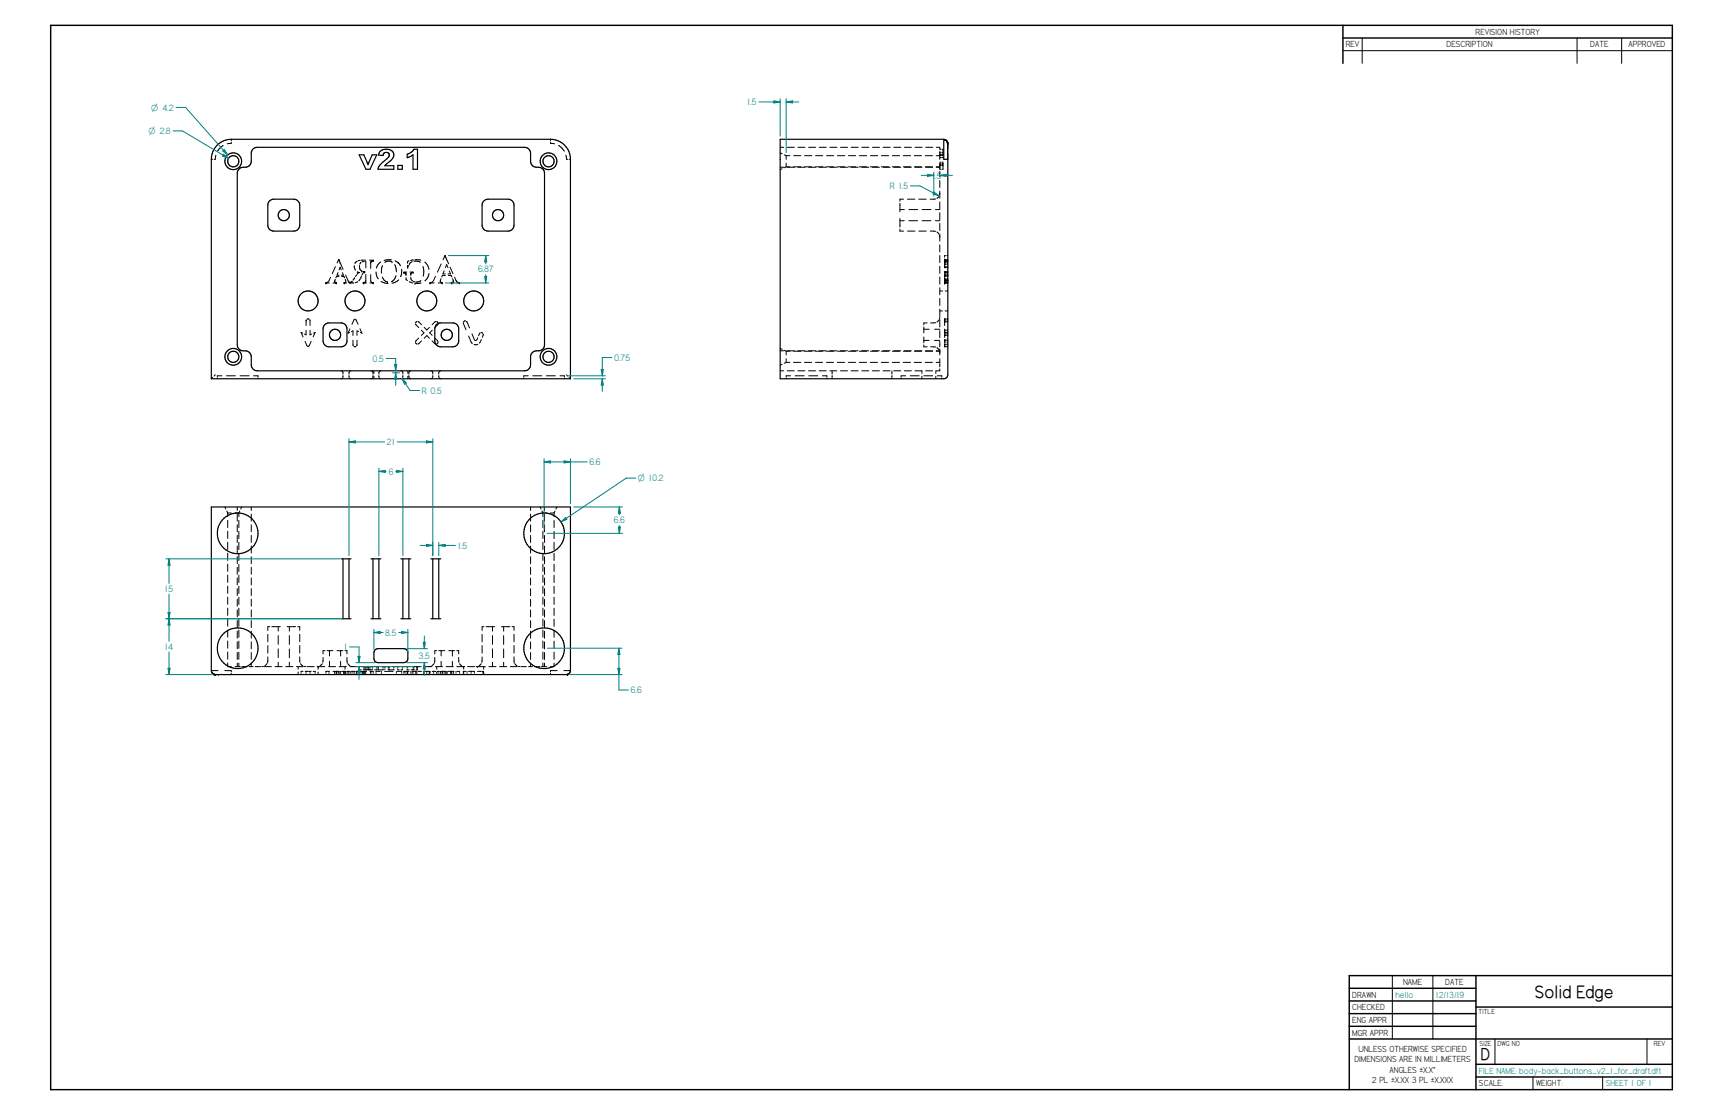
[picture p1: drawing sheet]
<svg xmlns="http://www.w3.org/2000/svg" width="864mm" height="559mm" viewBox="0 0 864 559" stroke-linecap="round" stroke-linejoin="round" font-family="sans-serif">
<g fill="none" stroke="#000" stroke-width=".72">
<path d="M25 13h813v533h-813zM673 13v19M673 19h165M676 495h64M740 489v57M838 489h-162v57M676 502h64M676 508h64M676 514h64M740 505h98M676 521h162M740 533h98"/>
<path d="M740 540h98"/>
</g>
<g fill="none" stroke="#000" stroke-width=".5">
<path d="M683 19v13M790 19v13M813 19v13M673 25h165M106 80h1M108 78v2h-1M112 73l-3 3M116 71v1h-2M116 70h.1M276 71v1h2M276 70h.1M280 73l3 3"/>
<path d="M284 78v2h1M285 80h1M391 74h2M391 77h1M393 78h1M394 78v2M394 78h2M395 74h3M398 78h3M400 74h3M403 78h4M405 74h4"/>
<path d="M409 78h3M411 74h3M414 78h4M416 74h3M420 78h3M421 74h4M425 78h4M427 74h3M431 78h3M432 74h3M436 78h4M437 74h4"/>
<path d="M442 78h3M443 74h3M447 78h4M448 74h3M453 78h3M453 74h4M458 78h4M459 74h3M464 78h3M464 74h3M469 74h2v1h1M471 76v1"/>
<path d="M471 77h1M471 79h1M471 78h1M471 76h1M472 78h-1v2M472 78h-3M472 75h1v3M472 77h1M472 79h1M472 78h1M472 76h1M473 70h.1"/>
<path d="M474 70l1 1M475 71h.1M475 72h.1M475 72v3M475 77v3M391 84h2M392 85h-1M394 82v2M394 84h2M394 84h-1M395 84h3M398 84h3"/>
<path d="M400 84h3M403 84h4M405 84h4M409 84h3M411 84h3M414 84h4M416 84h3M420 84h3M421 84h4M425 84h4M427 84h3M431 84h3"/>
<path d="M432 84h3M436 84h4M437 84h4M442 84h3M443 84h3M447 84h4M448 84h3M453 84h3M453 100h-2v1M453 84h4M455 100h4M458 84h4"/>
<path d="M459 84h3M461 100h3M464 84h3M469 100h-3M469 100h.1M469 84h2M471 98l-1 1M471 84h.1M471 86v3M471 90v4M471 96v3M471 83h1"/>
<path d="M471 81h1M471 97h.1M472 82h-1v3h1M472 83h1M472 81h1M472 82h1M473 82v3h-1M451 115v1h2M451 102v4M451 109v5M451 105h2M451 111h2"/>
<path d="M455 116h4M456 111h4M456 105h4M461 116h3M462 111h5M462 105h5M466 116h3M469 116h.1M469 111h2M469 105h2M470 116l1 1M471 118h.1"/>
<path d="M471 118v1M471 101v4M471 107v3M471 112v3M471 117v4M166 139l-1 2M168 140v1M168 134l-1 3M169 137v1h1M170 130h.1M170 130l-1 2M170 139h-1h-1"/>
<path d="M170 135v-1l1 1M170 131h.1M171 132l1 3M171 139h1h1M172 137v1h-1M173 140v1M173 138l2 3M178 133v2M178 139h.1M178 139l-1 1M179 138l-1 1M179 136h.1"/>
<path d="M179 136l1 1M179 131l-1 1M180 137h-1M180 133v1M180 134v1M180 135h.1M180 130v1M181 140l-1 1M181 135v1M181 139h.1M181 130h2M181 131l-1 1"/>
<path d="M181 138v1M181 136h.1M182 131h.1M182 136h.1M182 137l-1 1M182 136v1M183 136h.1M183 131v3M183 137v4M185 130h2M186 131v4M186 138v3"/>
<path d="M186 131h.1M187 131h.1M187 130h.1M187 130v1M188 136l2 4M191 131l-2 3M192 139v1l2 1M192 133l-1 4M196 130l-4 1M196 131h-2h-1M196 131h.1M198 133l1 3"/>
<path d="M198 131l3 2M198 138l-1 2-1 1M199 132h1M201 135v4M202 137h.1M202 136h.1M202 137h1M202 136h2M203 137h.1M203 137v1M203 139l1 2M204 133v1"/>
<path d="M204 134h.1M205 133l-1 1M205 133h.1M205 131h-1v1M205 132h.1M205 136h2M206 137h.1M206 137v1M206 139v1M206 140h.1M207 131l-2 1M207 137h.1"/>
<path d="M207 136h.1M207 136v1M207 130l-1 1M207 131h4M208 130h3M212 134v4M213 131l1 2 1 2M215 137l-1 2-1 2M218 138l-1 3M221 140v1M221 132l-2 4M223 136l-1 1h1"/>
<path d="M223 128h.1M223 128l-1 2M223 138h-1l-1 1M223 134l1-1 1 1M223 129h.1M223 129l1 1M224 130h.1M224 130l1 2M225 138h1v1M225 136l1 1h-1M226 134l1 3M227 140v1"/>
<path d="M228 139l1 2M471 123v3M471 128v4M471 133v4M471 139v3M473 138h1M473 131h1M473 137h1M473 136h1M473 130h1M473 139h1M473 133h1"/>
<path d="M473 134h1M473 130v4h1M473 140h1M473 132h1M474 137h-1v4h1M474 128h-1v1M475 137h.1M475 138h.1M475 131h.1M475 136h.1M475 130h.1M475 139h.1"/>
<path d="M475 133h.1M475 134h.1M475 128h.1M475 140h.1M475 132h.1M154 160h1M163 142h.1M163 142h2M163 142h1M164 142h.1M165 141l-1 1M167 142h2"/>
<path d="M168 141h.1M168 142h.1M169 142h.1M173 142h.1M173 142h1M173 141v1M173 141h.1M175 141h.1M175 142h2M175 142h.1M176 142h.1M176 142h-1"/>
<path d="M176 141h.1M177 142h.1M178 160h.1M179 141l-1 1M180 141h.1M182 142h.1M182 142h2M183 141h.1M183 141v1M185 142h2M186 141h.1M186 141v1"/>
<path d="M186 142h.1M187 142h.1M191 141l4 1M194 141h.1M200 140l-4 2M205 141l2 1M206 141h1M207 141h1M208 142h.1M211 141h-3M211 142h-3M216 142h.1"/>
<path d="M216 142h2M217 141h-1M220 142h2M221 141h.1M221 142h.1M222 142h.1M226 142h.1M226 142h2M227 142h.1M227 142h-1M227 141h.1M229 141h.1"/>
<path d="M229 142h1M230 142h.1M471 160h.1M471 144v4M471 150v3M471 155v3M471 159v1M471 156h1M471 146h1M473 142h.1M473 160h.1M473 142h1"/>
<path d="M473 141h1M473 160h1M474 156h1M474 146h1M474 141l-1 1M475 142h.1M475 141h.1M475 160h.1M152 167h-1l1 2M153 171l1 2M153 166v2v-1M154 160h.1"/>
<path d="M154 160l-1 3M154 174h1M155 160v3M155 165v3l1-1M156 171l-1 2M157 167h1l-1 2M175 165l-1 2h1M176 166h1v2M177 171v2M177 174h1M178 160l-2 3M178 160l1 3"/>
<path d="M179 173h.1M179 170v3M180 166h-1v2M180 165l1 2M208 162l2 2M208 172h1M208 162h.1M208 172h.1M209 161l-1 1M210 161h.1M210 172h.1M210 161l1 2"/>
<path d="M210 169l-2 2M211 166l2 1-2 1M211 171l-1 1M213 164l1 1 1-1M213 170l1-2 1 2M217 171l1 1M217 165l-2 2 2 1M218 169l2 2M218 161l-1 2M219 161l1 1M219 172h.1M220 162l-2 2"/>
<path d="M220 172h-1M232 162l2 3M232 162h.1M232 161h.1M233 161h-1M233 161h.1M234 161l1 3M235 168l2 4M237 167l1 3M238 171h.1M238 171h1M239 171h.1"/>
<path d="M239 169v1M239 173h-1M241 167l-1 1M241 167h1M241 170l-1 2M242 168h.1M242 168v1M391 176h2M391 175h1M393 176h1M394 176v2M394 180v2"/>
<path d="M394 176h2M395 176h3M398 176h3M400 176h3M403 176h4M405 176h4M409 176h3M411 176h3M414 176h4M416 176h3M420 176h3M421 176h4"/>
<path d="M425 176h4M427 176h3M431 176h3M432 176h3M436 176h4M437 176h4M442 176h3M443 176h3M447 176h4M448 176h3M453 176h3M453 176h4"/>
<path d="M458 176h4M459 176h3M463 171h3M463 173v1h2M463 164v3M463 169v3M463 165h3M464 176h3M465 162h-2v1M466 174h3M468 171h3M468 165h3"/>
<path d="M469 162h-3M469 174h.1M469 162h.1M469 176h2M470 174l1 1M471 160l-1 1M471 176v1M471 176h.1M471 160v4M471 166v3M471 171v3M471 175v3"/>
<path d="M471 180v2M473 173h.1M473 172h1M473 161h1M473 171h1M473 161h.1M473 165v2h1M473 168v1M473 170v2M473 172v1M473 173l1 1M473 167h1"/>
<path d="M473 168h1M473 166h1M473 165h1M473 170h1M473 174h1M473 173h1M474 161h-1v2M475 172h.1M475 171h.1M475 174h.1M475 173h.1M475 161h.1"/>
<path d="M475 167h.1M475 168h.1M475 166h.1M475 165h.1M475 170h.1M107 189l-1 1M108 188h-1M109 189v1M111 188h-2v1M113 188h5M120 188h5M127 188h2v1"/>
<path d="M129 189v1M171 186h.1M171 190h.1M171 186h1M172 189l-1 1M172 187h.1M172 188v1M175 188v1M175 187h.1M175 189v1M175 186h.1M176 190h.1"/>
<path d="M176 186h.1M186 186h.1M186 190h.1M186 186h1M187 189l-1 1M187 187h.1M187 188v1M187 186v1M187 189v1M190 188v1M190 187h.1M190 189v1"/>
<path d="M190 186h.1M191 190h.1M191 186h.1M201 186h.1M201 190h.1M201 186h1M202 189l-1 1M202 187h.1M202 188v1M204 186v1M204 189v1M205 188v1"/>
<path d="M205 187h.1M205 189v1M205 186h.1M206 190h.1M206 186h.1M216 186h.1M216 190h.1M216 186h1M217 189l-1 1M217 187h.1M217 188v1M220 188v1"/>
<path d="M220 187h.1M220 189v1M220 186h.1M221 190h.1M221 186h.1M263 189v1M265 188h-2v1M267 188h5M274 188h4M281 188h2v1M283 189v1M284 188l1 1"/>
<path d="M285 189l1 1M391 186h2M392 183h-1M394 189v1M394 182h2M394 182h-1M395 186h3M396 188h-2v1M398 182h3M399 188h4M400 186h3M403 182h4"/>
<path d="M405 186h4M405 188h5M409 182h3M411 186h3M412 188h2v1M414 182h4M414 189v1M416 186h3M417 186h.1M417 187h.1M417 188v1M417 189v1"/>
<path d="M420 182h3M421 186h4M425 182h4M427 186h3M431 182h3M432 186h3M436 182h4M437 186h4M442 182h3M443 186h3M447 186h.1M447 187h.1"/>
<path d="M447 188v1M447 189v1M447 182h4M448 186h3M452 189v1M453 182h3M453 186h4M454 188h-2v1M456 188h5M458 182h4M459 186h3M462 186v1"/>
<path d="M462 189v1M463 188h5M464 182h3M464 186h3M469 186v1M469 189v1M469 182h2M470 188h2v1M471 182v2M471 185v1h-2M472 189v1M113 254v1"/>
<path d="M114 256v1M114 257h2M114 257v2M118 257h2M119 254v2M119 258v3M120 257v2M120 256v1M121 254v1M126 254v2M126 258v3M266 254v2"/>
<path d="M266 258v3M271 254v1M272 256v1M272 257h2M272 257v2M273 254v2M273 258v3M276 257h2M278 257v2M278 256v1M279 254v1M114 261v3"/>
<path d="M114 266v4M114 272v3M114 277v4M119 263v3M119 268v4M119 274v3M119 279v3M120 261v3M120 266v4M120 272v3M120 277v4M126 263v3"/>
<path d="M126 268v4M126 274v3M126 279v3M266 263v4M266 268v4M266 274v3M266 279v4M272 261v3M272 266v4M272 272v3M272 277v4M273 263v4"/>
<path d="M273 268v4M273 274v3M273 279v4M278 261v3M278 266v4M278 272v3M278 277v4M114 283v3M114 288v4M114 294v3M114 299v4M119 284v4"/>
<path d="M119 290v3M119 295v3M120 283v3M120 288v4M120 294v3M120 299v4M126 284v4M126 290v3M126 295v3M266 284v4M266 290v3M266 295v4"/>
<path d="M272 283v3M272 288v4M272 294v3M272 299v4M273 284v4M273 290v3M273 295v4M278 283v3M278 288v4M278 294v3M278 299v4M114 305v3"/>
<path d="M114 310v4M114 316v3M119 300v4M119 306v3M119 311v3M119 316v4M120 305v3M120 310v4M120 316v3M126 300v4M126 306v3M126 311v3"/>
<path d="M126 316v4M134 318v4M135 314h-1v2M136 314h5M139 314v2M139 319v4M144 314h4M145 314v2M145 319v4M149 314h1v2M150 318v4M242 318v4"/>
<path d="M243 314h-1v2M244 314h4M247 314v2M247 319v4M251 314h5M252 314v2M252 319v4M257 314h1v2M258 318v4M266 300v4M266 306v3M266 311v4"/>
<path d="M266 316v4M272 305v3M272 310v4M272 316v3M273 300v4M273 306v3M273 311v4M273 316v4M278 305v3M278 310v4M278 316v3M106 337h1"/>
<path d="M107 338h.1M107 338h1M108 338h.1M108 338h1M109 336h-3M109 338h.1M111 338h2M113 336h3v1M114 332v2h2M114 321v4M114 327v3M116 337v1h-1"/>
<path d="M118 334h2M119 322v3M119 327v3M119 332v2M120 321v4M120 327v3M120 332v2M121 334h1M123 334h1M125 334h2M126 322v3M126 327v3"/>
<path d="M126 332v2M128 334h3M132 334h-1M132 334h.1M133 334h3M134 333l-1 1M134 332h.1M134 324v3M134 329v3M138 334h3M139 325v5M139 332v2"/>
<path d="M143 334h4M145 325v5M145 332v2M149 334h3M149 334v1M149 337v1M150 324v3M150 329v3M151 333l1 1M151 338h.1M152 336h-1v1M152 334h1"/>
<path d="M153 336h1M153 336v1M153 338h.1M154 334h3M155 336h1M155 336v1M155 338h.1M157 336h1v1M158 338h.1M159 337v1M160 334h.1M160 334h-1"/>
<path d="M162 333l-2 1M162 332h.1M162 329v3M163 334h-4v1M163 326h-1v2M163 338h.1M164 326h3M165 334h3M165 336v1M165 338h.1M165 336h-2v1M165 326v3"/>
<path d="M165 331v3M167 336h3v1M168 336v1M168 338h.1M169 336v1M169 338h.1M169 336h.1M169 326h3M170 338h.1M170 334h4M170 336v1M171 326v3"/>
<path d="M171 331v3M171 336v1M171 338h.1M171 336h2v1M172 336v1M172 338h.1M173 336v1M173 338h.1M173 326h1v2M173 334v1M173 337v1M174 336h1"/>
<path d="M174 329v3M174 332h.1M174 333l1 1M174 336v1M174 338h.1M175 334h4M175 336v1M175 338h.1M176 336v1M176 338h.1M176 336h2v1M176 334h.1"/>
<path d="M176 334h1M177 336v1M177 338h.1M178 338h.1M178 336h2M179 336v1M179 338h.1M180 335v1h1M180 334v1M180 336v1M180 338h.1M181 336h3"/>
<path d="M181 334h3M181 336v1M181 338h.1M182 336h.1M182 336v1M182 338h.1M182 334v1M182 335v1M183 336v1M183 338h.1M183 334v1M183 337v1"/>
<path d="M183 335v1M184 335v1h-2M184 334v1M184 335v1M185 335v1h2v-1M185 334v1M185 335v1M185 336h2v1M186 336v1M186 338h.1M186 334h4M187 334v1"/>
<path d="M187 338h.1M188 338h.1M189 335v1h-1M189 334v1M189 335v1h3v-1M190 334v1M190 335v1M191 336h-3v1M191 336v1M191 338h.1M191 334h4M192 334v1"/>
<path d="M193 336h4M193 334v1M193 335v1M195 334v1M195 335v1M197 334h3M197 335v1h-2M197 334v1M199 336v1M199 338h.1M199 336h2v1M199 335v1h1"/>
<path d="M199 334v1M201 338h.1M202 335v1h-1M202 334v1M202 334h4M202 338h.1M203 336h.1M203 336l-1 1M203 336h2M203 336v1M203 338h.1M204 335v1h1"/>
<path d="M204 334v1M204 336v1M204 338h.1M206 336v1M206 338h.1M206 336h2M207 338h.1M207 334v1M207 335v1M207 336v1M208 334h3M208 336v1"/>
<path d="M208 338h.1M209 336h-2v1M209 334v1M209 337v1M209 335v1h-1M209 336h2M212 336v1M212 338h.1M213 338h.1M213 334h3M214 336v1M214 338h.1"/>
<path d="M215 336v1M215 338h.1M215 336h-2v1M216 336v1M216 338h.1M216 334h-1M216 334h.1M217 336h1M217 336v1M217 338h.1M218 333l-2 1M218 332h.1"/>
<path d="M218 329v3M218 334h4M219 326h-1v2M219 334v1M219 337v1M219 336h1M220 336v1M220 338h.1M220 326h3M221 336v1M221 338h.1M221 336h2v1"/>
<path d="M221 326v3M221 331v3M222 336v1M222 338h.1M222 336h.1M223 336v1M223 338h.1M224 334h3M224 336v1M224 338h.1M225 336h3M225 326h3"/>
<path d="M226 336v1M226 338h.1M227 326v3M227 331v3M227 336v1M227 338h.1M229 336v1M229 338h.1M229 326h1v2M229 334h3v1M229 336h1v1M230 329v3"/>
<path d="M230 332h.1M230 338h.1M230 333l1 1M232 338h.1M232 334h.1M232 334h1M232 337v1M234 336h-2v1M234 336v1M234 338h.1M234 334h4M235 336h3v1"/>
<path d="M236 336v1M236 338h.1M238 338h.1M239 334h.1M239 336h2M240 334h3M241 333l-1 1M242 332h.1M242 324v3M242 329v3M242 336h.1M242 336v1"/>
<path d="M242 338h.1M242 334v1M242 337v1M245 334h4M247 325v5M247 332v2M250 334h4M252 325v5M252 332v2M256 334h3M258 324v3M258 329v3"/>
<path d="M258 332h.1M258 333l1 1M260 334h1M261 334h3M265 334h2M266 322v3M266 327v4M266 332v2M268 334h1M270 334h1M271 334h3M272 321v4"/>
<path d="M272 327v3M272 332v2M273 322v3M273 327v4M273 332v2M276 337v1h2M278 332v2h-2M278 321v4M278 327v3M279 336h-3v1M281 338h3M283 336h3"/>
<path d="M283 338h.1M284 338h.1M285 338h.1M285 338h-1M286 337h-1M286 336h.1M698 489v32M718 489v32M749 521v12M768 540v6M803 540v6M825 521v12"/>
</g>
<g fill="none" stroke="#000" stroke-width=".59">
<path d="M109 73l3-2 4-1h160a10 10 0 0 1 10 10v110h-180v-110l1-4zM127 74h2h134h2l1 2v5a3 3 0 0 0 5 3l1 1 1 2v86a4 4 0 0 1-5 3h-1l-1 2v6l-2 2h-1h-134l-2-1-1-1v-5a4 4 0 0 0-5-3l-1-1-1-2v-86a4 4 0 0 1 5-3l2-2v-6zM180 78h2l2 5 3-5h2l-4 7h-2zM191 76a4 4 0 0 1 4-1 4 4 0 0 1 2 4l-4 4h4v2h-8a10 10 0 0 1 6-6 1.6 1.6 0 0 0-1-3 1.5 1.5 0 0 0-2 2h-2zM204 77l2-1 1-1h2v10h-2v-7l-3 1zM473 70h1zM474 70l1 1M475 71v118l-2 1h-82v-120h82v10h2M475 71h.1M475 72h.1M199 83h3v2h-3zM135 101l2-1h10h2l1 3v10l-1 2-2 1h-10l-2-1-1-2v-10z"/>
<path d="M242 101l3-1h10h1l2 3v10l-2 2-1 1h-10l-2-1-1-2v-10zM163 163l2-1h7l1 1 1 1v7l-1 2-2 1h-6l-2-1-1-2v-6zM219 163l2-1h7h1l1 3v6l-1 2-2 1h-6l-2-1-1-2v-6zM106 254h180v83l-2 1h-177l-1-2zM171 280h5M172 280v30M175 280v30M186 280h5M187 280v30M190 280v30M201 280h5M202 280v30"/>
<path d="M205 280v30M216 280h5M217 280v30M220 280v30M171 310h5M186 310h5M201 310h5M216 310h5M188 326l1-1h14l1 1v5l-2 1h-13l-2-2z"/>
<circle cx="117" cy="81" r="4"/>
<circle cx="117" cy="81" r="2.8"/>
<circle cx="275" cy="81" r="2.8"/>
<circle cx="275" cy="81" r="4"/>
<circle cx="142" cy="108" r="2.8"/>
<circle cx="250" cy="108" r="2.8"/>
<circle cx="154" cy="151" r="5"/>
<circle cx="178" cy="151" r="5"/>
<circle cx="214" cy="151" r="5"/>
<circle cx="237" cy="151" r="5"/>
<circle cx="117" cy="179" r="4"/>
<circle cx="117" cy="179" r="2.8"/>
<circle cx="168" cy="168" r="2.8"/>
<circle cx="224" cy="168" r="2.8"/>
<circle cx="275" cy="179" r="2.8"/>
<circle cx="275" cy="179" r="4"/>
<circle cx="119" cy="267" r="10"/>
<circle cx="273" cy="267" r="10"/>
<circle cx="119" cy="325" r="10"/>
<circle cx="273" cy="325" r="10"/>
</g>
<g fill="#000">
<circle cx="475" cy="71" r=".3"/>
<circle cx="475" cy="72" r=".3"/>
</g>
<path d="M319 240h-5l-33 22M281 262l3-3v1z" fill="none" stroke="#008080" stroke-width=".5"/>
<path d="M281 262l3-3v1z" fill="#008080"/>
<path d="M273 230v36M283 231h3l-3 1zM286 230v23" fill="none" stroke="#008080" stroke-width=".5"/>
<path d="M283 231h3l-3 1z" fill="#008080"/>
<path d="M273 231h3v1z" fill="none" stroke="#008080" stroke-width=".5"/>
<path d="M273 231h3v1z" fill="#008080"/>
<path d="M273 231h21M288 254h24M310 254l1 3h-1zM274 267h38" fill="none" stroke="#008080" stroke-width=".5"/>
<path d="M310 254l1 3h-1z" fill="#008080"/>
<path d="M310 264h1l-1 3z" fill="none" stroke="#008080" stroke-width=".5"/>
<path d="M310 264h1l-1 3z" fill="#008080"/>
<path d="M310 254v4M310 263v4M274 325h38M285 338h27M310 335h1l-1 3zM310 346h5" fill="none" stroke="#008080" stroke-width=".5"/>
<path d="M310 335h1l-1 3z" fill="#008080"/>
<path d="M310 325l1 3h-1z" fill="none" stroke="#008080" stroke-width=".5"/>
<path d="M310 325l1 3h-1z" fill="#008080"/>
<path d="M175 324h5M178 332h10M178 334h29M179 329h1v3zM310 325v21" fill="none" stroke="#008080" stroke-width=".5"/>
<path d="M179 329h1v3z" fill="#008080"/>
<path d="M180 334v3h-1z" fill="none" stroke="#008080" stroke-width=".5"/>
<path d="M180 334v3h-1z" fill="#008080"/>
<path d="M187 315v11M187 317l4-1v1zM204 315v12M180 324v8M180 334v6" fill="none" stroke="#008080" stroke-width=".5"/>
<path d="M187 317l4-1v1z" fill="#008080"/>
<path d="M201 316l3 1h-3z" fill="none" stroke="#008080" stroke-width=".5"/>
<path d="M201 316l3 1h-3z" fill="#008080"/>
<path d="M187 317h5M200 317h4M204 325h10M204 332h10M212 322h1v3z" fill="none" stroke="#008080" stroke-width=".5"/>
<path d="M212 322h1v3z" fill="#008080"/>
<path d="M213 332v3h-1z" fill="none" stroke="#008080" stroke-width=".5"/>
<path d="M213 332v3h-1z" fill="#008080"/>
<path d="M214 273h3l-3 1zM217 272v7M220 272v7M213 319v6M213 332v6" fill="none" stroke="#008080" stroke-width=".5"/>
<path d="M214 273h3l-3 1z" fill="#008080"/>
<path d="M220 273h3v1z" fill="none" stroke="#008080" stroke-width=".5"/>
<path d="M220 273h3v1z" fill="#008080"/>
<path d="M190 235v44M199 236h3l-3 1zM202 235v44M211 273h6M220 273h8" fill="none" stroke="#008080" stroke-width=".5"/>
<path d="M199 236h3l-3 1z" fill="#008080"/>
<path d="M190 236h3v1z" fill="none" stroke="#008080" stroke-width=".5"/>
<path d="M190 236h3v1z" fill="#008080"/>
<path d="M175 220v59M217 220v59M175 221h3v1zM190 236h4M198 236h4" fill="none" stroke="#008080" stroke-width=".5"/>
<path d="M175 221h3v1z" fill="#008080"/>
<path d="M214 221h3l-3 1z" fill="none" stroke="#008080" stroke-width=".5"/>
<path d="M214 221h3l-3 1z" fill="#008080"/>
<path d="M175 221h18M199 221h18M83 310h89M83 338h23M84 335h1v3z" fill="none" stroke="#008080" stroke-width=".5"/>
<path d="M84 335h1v3z" fill="#008080"/>
<path d="M85 310v3h-1z" fill="none" stroke="#008080" stroke-width=".5"/>
<path d="M85 310v3h-1z" fill="#008080"/>
<path d="M83 280h87M85 280v3h-1zM83 310h87M85 310v11M85 327v11" fill="none" stroke="#008080" stroke-width=".5"/>
<path d="M85 280v3h-1z" fill="#008080"/>
<path d="M84 307h1v3z" fill="none" stroke="#008080" stroke-width=".5"/>
<path d="M84 307h1v3z" fill="#008080"/>
<path d="M87 66h4l24 13M112 77l3 2-3-1zM85 280v12M85 298v12" fill="none" stroke="#008080" stroke-width=".5"/>
<path d="M112 77l3 2-3-1z" fill="#008080"/>
<path d="M88 54h5l21 24M112 76v-1l2 3z" fill="none" stroke="#008080" stroke-width=".5"/>
<path d="M112 76v-1l2 3z" fill="#008080"/>
<path d="M391 49v19M394 49v27M394 51h3v1z" fill="none" stroke="#008080" stroke-width=".5"/>
<path d="M394 51h3v1z" fill="#008080"/>
<path d="M388 51h3l-3 1z" fill="none" stroke="#008080" stroke-width=".5"/>
<path d="M388 51h3l-3 1z" fill="#008080"/>
<path d="M380 51h11M394 51h6M456 93h5l10 5M468 96l3 2-3-1z" fill="none" stroke="#008080" stroke-width=".5"/>
<path d="M468 96l3 2-3-1z" fill="#008080"/>
<path d="M468 86v12M471 88l3-1v1z" fill="none" stroke="#008080" stroke-width=".5"/>
<path d="M471 88l3-1v1z" fill="#008080"/>
<path d="M465 87l3 1h-3z" fill="none" stroke="#008080" stroke-width=".5"/>
<path d="M465 87l3 1h-3z" fill="#008080"/>
<path d="M462 88h6M471 88h6M225 128h20M243 139h1l-1 3zM223 142h22" fill="none" stroke="#008080" stroke-width=".5"/>
<path d="M243 139h1l-1 3z" fill="#008080"/>
<path d="M243 128l1 3h-1z" fill="none" stroke="#008080" stroke-width=".5"/>
<path d="M243 128l1 3h-1z" fill="#008080"/>
<path d="M243 128v4M243 138v4M302 179h5M285 188h18M288 190h15M301 185h1v3z" fill="none" stroke="#008080" stroke-width=".5"/>
<path d="M301 185h1v3z" fill="#008080"/>
<path d="M302 190v3h-1z" fill="none" stroke="#008080" stroke-width=".5"/>
<path d="M302 190v3h-1z" fill="#008080"/>
<path d="M302 179v9M201 190l5 6h4M201 190l3 2-1 1zM302 190v6" fill="none" stroke="#008080" stroke-width=".5"/>
<path d="M201 190l3 2-1 1z" fill="#008080"/>
<path d="M194 180h4M197 187h3M198 187l1 3h-1z" fill="none" stroke="#008080" stroke-width=".5"/>
<path d="M198 187l1 3h-1z" fill="#008080"/>
<path d="M198 183h1l-1 3z" fill="none" stroke="#008080" stroke-width=".5"/>
<path d="M198 183h1l-1 3z" fill="#008080"/>
<path d="M198 180v6M198 187v6" fill="none" stroke="#008080" stroke-width=".5"/>
<text font-size="10" x="769" y="500">Solid Edge</text>
<text font-size="9.7" x="742" y="531">D</text>
<g font-size="5.2" fill="#008080">
<text x="374" y="53">1.5</text>
<text x="467" y="89">1.5</text>
<text x="446" y="95">R 1.5</text>
<text x="239" y="137">6.87</text>
<text x="187" y="181">0.5</text>
<text x="308" y="181">0.75</text>
<text x="211" y="197">R 0.5</text>
<text x="194" y="223">21</text>
<text x="295" y="233">6.6</text>
<text x="195" y="238">6</text>
<text x="308" y="262">6.6</text>
<text x="229" y="275">1.5</text>
<text x="83" y="297">15</text>
<text x="193" y="319">8.5</text>
<text x="83" y="326">14</text>
<text x="172" y="326">1</text>
<text x="210" y="330">3.5</text>
<text x="316" y="347">6.6</text>
</g>
<g font-size="5">
<text x="740" y="17">REVISION HISTORY</text>
<text x="674" y="24">REV</text>
<text x="725" y="24">DESCRIPTION</text>
<text x="797" y="24">DATE</text>
<text x="816" y="24">APPROVED</text>
<text x="703" y="494">NAME</text>
<text x="724" y="494">DATE</text>
<text x="678" y="500">DRAWN</text>
<text x="678" y="506">CHECKED</text>
<text x="678" y="513">ENG APPR</text>
<text x="678" y="519">MGR APPR</text>
<text x="681" y="527">UNLESS OTHERWISE SPECIFIED</text>
<text x="679" y="532">DIMENSIONS ARE IN MILLIMETERS</text>
<text x="696" y="538">ANGLES ±X.X°</text>
<text x="688" y="543">2 PL ±X.XX 3 PL ±X.XXX</text>
<text x="741" y="544">SCALE:</text>
<text x="770" y="544">WEIGHT:</text>
</g>
<g font-size="5" fill="#008080">
<text x="699" y="500">hello</text>
<text x="720" y="500">12/13/19</text>
<text x="741" y="538">FILE NAME: body-back_buttons_v2_1_for_draft.dft</text>
<text x="805" y="544">SHEET 1 OF 1</text>
</g>
<g font-size="4.9" fill="#008080">
<text x="76" y="55">O 4.2</text>
<text x="74" y="67">O 2.8</text>
<text x="320" y="241">O 10.2</text>
</g>
<g font-size="4.1">
<text x="741" y="508">TITLE</text>
<text x="742" y="524">SIZE</text>
<text x="751" y="524">DWG NO</text>
<text x="829" y="524">REV</text>
</g>
</svg>
